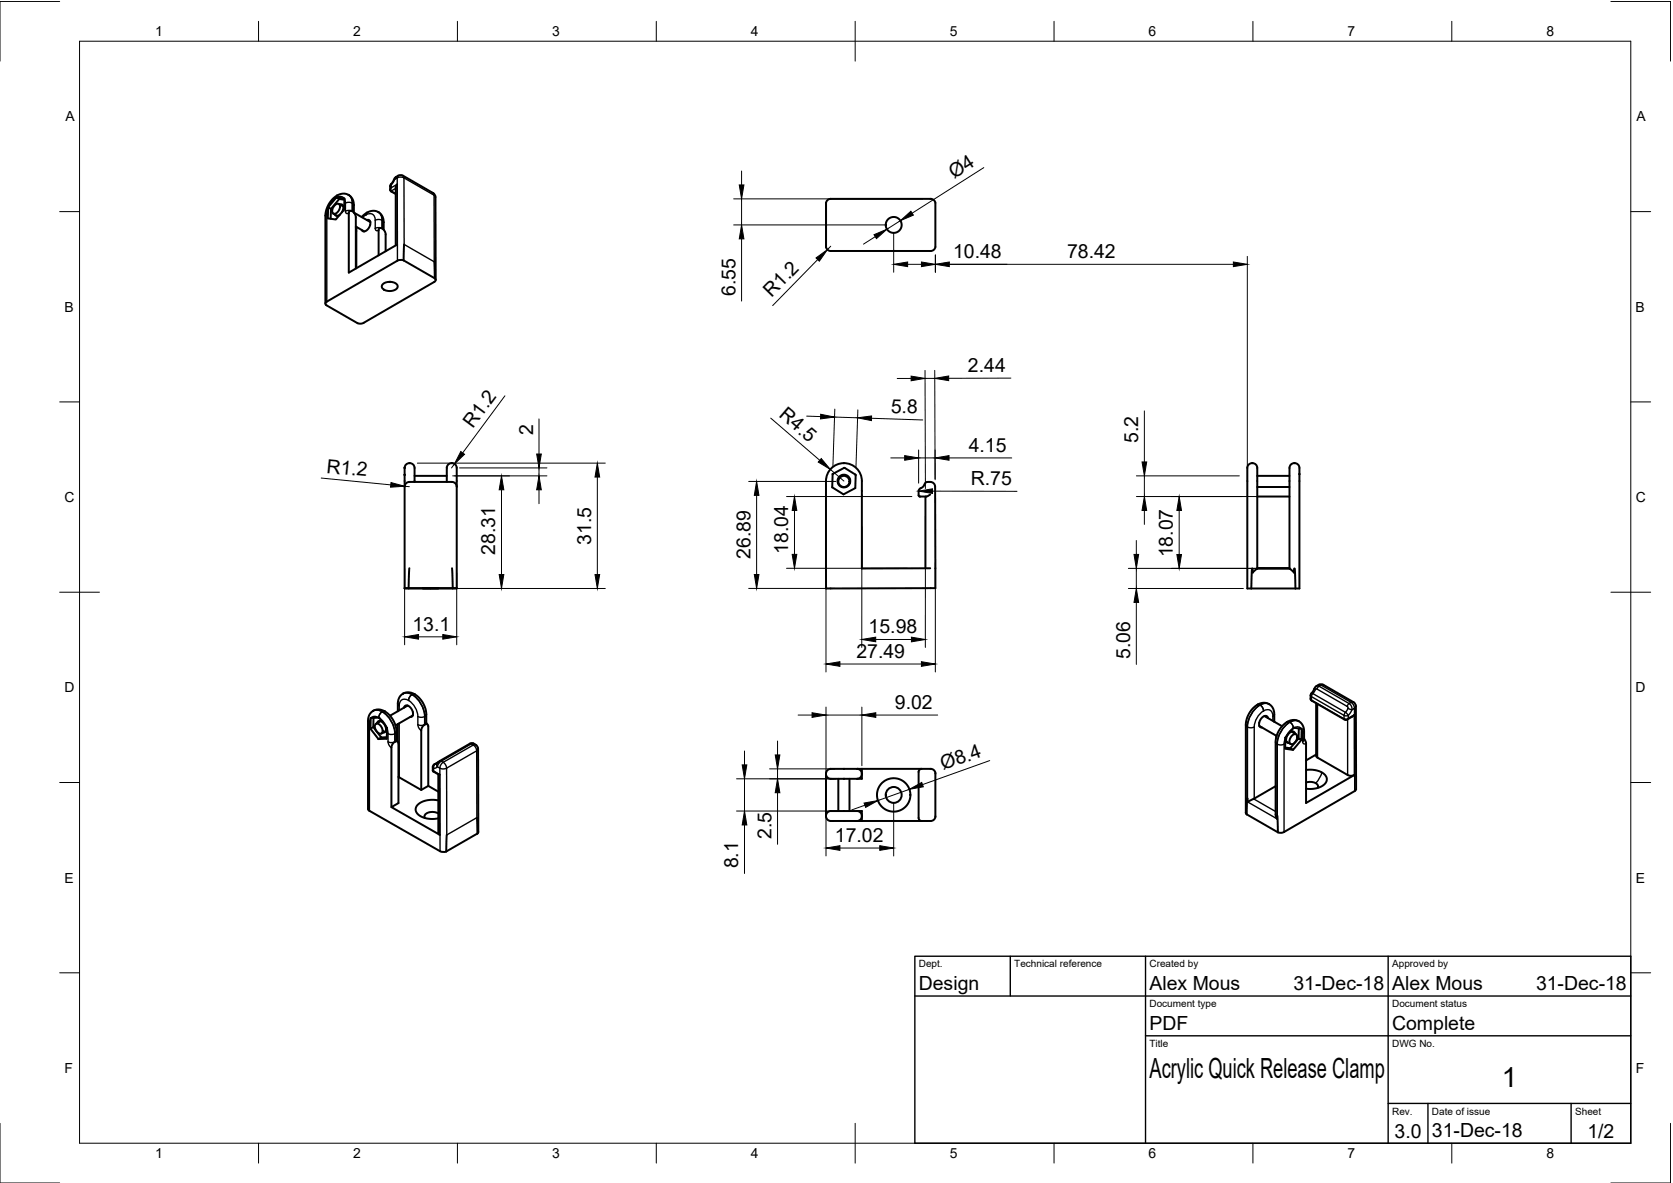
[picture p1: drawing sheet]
<svg xmlns="http://www.w3.org/2000/svg" width="420mm" height="297mm" viewBox="0 0 420 297" stroke-linecap="round" stroke-linejoin="round" font-family="sans-serif">
<!-- layer: Visible -->
<g fill="none" stroke="#000" stroke-width=".5">
<path d="M83.1 52.5l-.1 2.4M83.7 53.6l1 .6M84.1 53.8l.5 .4 .8-.3M84.1 51.5a.72 .72 0 0 1 1.2 0 1.72 1.72 0 0 1-1.6 2.1 1.58 1.58 0 0 1 .4-2.1zM84.5 49.6l2 .2-.1 2.8-2.1 2.5-2-.3 .1-2.8 .7 .5M84.5 49.6l-2.1 2.4M84.5 49.6l.7 .4M85.1 51.2l1.1 .7M85.2 50l-2.1 2.5M85.2 50l1.3 .2M85.3 51.3h.6l.3 .4v.9l-.3 .7M87.6 53.5v15l12.1-7.1"/>
<path d="M88.4 53h-.6l-.2 .5M88.5 53.1l.7 .8 .2 .6v12.9M88.9 53.4v-2.2l-.4-1.2-.8-.9-1.1-.5-1.4 .2-1.3 .8-1.2 1.4-.7 1.6-.3 1.5v22.1M88.9 53.4l4.1 2.4M89.4 56.9l2.1 1.2M89.5 56.9l-.1 .4M92.1 55.2h.6l.3 .4v.6l-.2 .8-.5 .6-.6 .5h-.5l-.4-.4M92.1 53.4l-1.3 1.1M92.2 53.4l.9-.4 .9-.1 .8 .2 .8 .6 .7 1.4 .1 2.6M92.2 53.4h-.1M95.9 57.3h-.6l-.2 .5v6.3M96 57.4l.5 .5 .3 .6 .1 4.6"/>
<path d="M99.4 48.7l-1.3-.8-.1-1.3 1.2-2 1.4-.6 .6 .1 7.6 4.4 .4 .4 .2 .6v20.8M99.7 46.3l-.3 .8v14.5M207.4 51.2v.1M207.5 50.9l.3-.7 .8-.3 25.5 .1 .5 .3 .3 .6v11.1l-.5 .8-.7 .2h-25.1l-.8-.3-.3-.7M207.5 50.9l-.1 .2M207.5 50.9v11.1M96.2 71.3l1.1-.5h1.3l1 .5 .3 .8-.4 .5-.6 .3-1.7 .1-.7-.3-.5-.4-.1-.5zM98 70.8h-.3M99.8 65.5l-17.7 10.2-.3 .4v.3l8 4.7 1.2 .1 18.1-10.4 .3-.5-.2-.4M101.4 65.4l7.8 4.5M101.4 65.4l-.8-.1-.8 .2M101.5 61.4l-.1 4"/>
<path d="M109.1 65.7l.1 4.2M207.4 61.8l.1 .2M207.4 61.6v.1M101.6 117.5v30.2M101.6 117.5a1.26 1.26 0 0 1 1.4-1.1 1.26 1.26 0 0 1 1.1 1.4v3.2M101.6 117.4v.1M104.1 119.5h8.1M209.1 119l3-1.6 2.7 1.8v3.4l-3 1.5-2.8-1.7zM211.9 116.3h.1M211.9 116.3a4.5 4.5 0 0 0-4.5 4.5l.1 27 27.4-.1-.1-25.5a1.49 1.49 0 0 0-1-1.2 1.49 1.49 0 0 0-1.6 .5l-.4 .7-.9 .6a2.09 2.09 0 0 0-.2 1.7l.3 .2h1.7l.9-.5M212 116.3a4.5 4.5 0 0 1 4.5 4.5v21.9h17.1M315.7 119.5h8.1"/>
<path d="M326.3 119.1v28.7h-1M326.3 119v-1.3a1.25 1.25 0 0 0-1.2-1.4 1.25 1.25 0 0 0-1.3 1.3v25.2M326.3 119v.1M101.6 122.2a1.2 1.2 0 0 1 1.2-1.2h10.7a1.2 1.2 0 0 1 1.2 1.2M112.2 121v-3.3a1.25 1.25 0 0 1 1.2-1.4 1.25 1.25 0 0 1 1.3 1.3v30.2l-13.1-.1M232.4 124.7v18M315.7 124.7h8.1M315.7 122.3h8.1M102.6 147.7h11.1M102.6 147.7h-1M102.8 142.7l-.2 5M106.2 147.7h4z"/>
<path d="M113.5 142.7l.2 5M113.7 147.7h1M314.3 147.8h11M314.4 142.8l-.1 5M315.7 142.8l-1.1 1v-1M315.7 142.8h.1M315.7 142.8v-25.1a1.25 1.25 0 0 0-1.1-1.4 1.25 1.25 0 0 0-1.3 1.3v30.2h1M315.7 142.7h8.1zM323.9 142.8h.1M323.9 142.8l1.1 1v-1M325.1 142.8l.2 5M96.6 178.6l-1.3-.4-1.3 .1-1 .8-.5 1.3v22.9l18 10.4 .8 .2 .8-.1"/>
<path d="M96.6 178.6h.1M96.6 178.6l1.5 1.2 1 1.7 .4 1.5 .1 2.7 .2 .5M101.5 177.7l.2-.4 .3-.2 .9 .4 .7 1.1 .1 1M102.4 177.2l-4.5 2.5M103.7 179.7l-4.4 2.4M103.7 179.6l-.3 .4h-.4M104.1 174.3l-.9-.4-.9-.1-.9 .2-.7 .6-.7 1.4-.1 2.6M104.1 174.3h.1M104.1 174.3l1.4 1.2 1.1 1.8 .4 1.4 .1 2.7 .2 .5M315.8 176.9l-1 .8-.9 1.2-.7 1.3-.3 1.4v22.5l.2 .4M315.8 176.9l.9-.4h1l.8 .2 .7 .5 .8 1.4v2.6M315.8 176.9h.1"/>
<path d="M317.5 179.8l4.5 2.5M330.5 176.6l.1 13.4 7.9 4.6 .9 .2 .7-.2-12.1 7v-14.9l-.5-1.2M331.2 172l-.9 .5-1.1 1.7-.1 1.3 .2 .4 8.5 4.8h.5l1.8-1.2M331.2 172l.6-.2 .6 .2 7.5 4.3 .5 .4 .1 .6M340.5 177.3v21l-18 10.6-.7 .2-.9-.1M93 183l.1-2.7 2.1-.1 2 2.6-.1 2.7-2.1 .1M93.7 182.6l-.7 .4 2 2.6M93.8 180.3l-.1 2.3 2 2.6 1.4-.1M94.4 181.7a1.61 1.61 0 0 1 1.4 2.5 1.61 1.61 0 0 1-1.4-2.5zM95.6 181.1l-1.2 .6M95.7 185.2l-.7 .4M96.1 181.4l-.9-.4-.5 .6"/>
<path d="M96.7 182.1l.2 .6v.8l-.3 .4h-.4M96.9 183.6l-1.1 .6M99.1 186.3l-.6 .8-.2 .6v15M99.2 186.2h.6l.3 .5v14.9l-1.8 1.1 12.1 6.9-.3-.5v-14.7M99.9 181.8v4.4M100.1 195l5.7 3.4 1.8-1.1 2.5 1.5M106.6 182l-.6 .7-.2 .7v15M106.7 181.9h.6l.3 .5v14.9M109.7 191.8l.7-.7 7.6-4.4 .8-.1a1.84 1.84 0 0 1 1.3 1.4v20.9l-.2 .4M110.1 191.3l-1.2 .8-.2 1.4 1.4 1h.3M207.4 194.4v10.4M210.5 195.6v8"/>
<path d="M211.9 193.1h-3.1a1.25 1.25 0 0 0-1.4 1.1 1.25 1.25 0 0 0 1.3 1.4h3.2M211.9 195.6h.1M211.9 193.1h.1M212 193.1h3.3M212 195.6h3.3M213.3 195.6v8M215.3 193.1h1.2M215.3 193.1a1.2 1.2 0 0 1 1.2 1.2M216.5 193.1h17.1a1.04 1.04 0 0 1 1.3 1v11a1.19 1.19 0 0 1-1.3 1h-2.2M216.5 194.3v.1M216.5 193.1v1.2M216.5 194.4v1.2h-1.2"/>
<path d="M216.5 194.4a1.2 1.2 0 0 1-1.2 1.2M231.4 193.1a.75 .75 0 0 0-.7 .7v11.6a.75 .75 0 0 0 .7 .7M316.3 182.3l.2 .3 .4 .1M316.3 182.3l4.3 2.5M318.4 180.3l-.2-.4-.3-.2-.9 .4-.7 1.1v1.1M320 181.2h.1M320.4 197.4l-7 4-.1-.9M320.5 184.7v.4M322.7 187.7l1.3 .2M323.1 186.2l1 .6M323.3 181.3l-1 .7-.9 1.2-.7 1.3-.3 1.4v18.6l.3 1.1v-.8M323.3 181.2l.9-.3 .9-.1 .9 .2 .8 .5 .6 1.4 .1 2.8"/>
<path d="M323.3 181.2v.1M323.3 184.6l-.3 1.3 .2 .5 .5 .2M323.8 184l.9-.3 .5 .5M324 187.9l2.1-2.5 .7 .4 .1-2.8-2-.3-2.1 2.5-.1 2.8 2 .3M324.3 183.7l1.2 .7M324.5 184.7a.72 .72 0 0 1 1.2-.1 1.72 1.72 0 0 1-1.6 2.2 1.58 1.58 0 0 1 .4-2.1zM326.2 182.9l-.1 2.5M326.8 185.8l-2.1 2.5-.7-.4M328 193.3h1.9l1.7 .5 1.2 .8 .4 1-.4 1.1-1.2 .9-1.7 .5-1.9-.1M328 196.5a2.47 2.47 0 0 1 3 .8l-.1 .5M330.5 189.5l-2.5 1.4M110.1 201l-2-.2-2 .5-1.3 .9-.4 1 .4 1.1 1.3 .9 2 .4 2-.1"/>
<path d="M110.1 204.3a2.68 2.68 0 0 0-3.5 .5l.1 .6M112.2 209.6l-.1 4.2M119.8 205.3l.1 4M119.9 209.3l-7.8 4.5M209.1 206.1h.1M209.2 206.1h2.7M211.9 203.6h-3.1a1.25 1.25 0 0 0-1.4 1.2 1.25 1.25 0 0 0 1.3 1.3h.4M211.9 206.1h.1M211.9 203.6h.1M212 203.6h3.3M212 206.1h.1M212.1 206.1h2.7"/>
<path d="M214.9 206.1h.1M214.9 206.1h.4M215.3 203.6h1.2v1.2M215.3 206.1h1.2M215.3 203.6a1.2 1.2 0 0 1 1.2 1.2M216.5 204.8v.1M216.5 206.1h14.9M216.5 204.9v1.2M216.5 204.9a1.2 1.2 0 0 1-1.2 1.2M313.1 204.5l7.8 4.5M313.2 200.5l-.1 4M320.8 204.8l.1 4.2"/>
<circle cx="224.4" cy="56.5" r="2"/>
<circle cx="211.9" cy="120.9" r="1.4"/>
<circle cx="211.9" cy="120.8" r="1.6"/>
<circle cx="224.4" cy="199.6" r="4.2"/>
<circle cx="224.4" cy="199.6" r="2"/>
</g>
<!-- layer: Visible Narrow -->
<g fill="none" stroke="#000" stroke-width=".35">
<path d="M82.1 53.7v22M82.1 53.7l-.4 .5M82.4 52.1l-.3 1.6M84.4 49.6l-1.1 1-.9 1.4M84.4 49.6v.1M84.4 49.6h.1M84.6 49.6a1.42 1.42 0 0 1 1.8 .2M84.7 49.1l-.3 .5M86.5 49.9l.3 1.1M86.7 51v2M86.7 53l.3 .6 .6-.1M86.8 53l1-.2 .6 .2"/>
<path d="M87.5 48.9a2.18 2.18 0 0 1 .9 2.1l-.6-.2-1 .2M87.6 49a2.18 2.18 0 0 1 .9 2M88.5 51l-.1 2M88.5 53.1h.1M88.5 51l.4 .5M89.6 58l-.2 .1M89.6 58v9.3M89.7 57.1l-.1 .9M91.9 54l-.9 .6M91.9 54h.1M91.9 54a1.43 1.43 0 0 1 1.7-.2 1.43 1.43 0 0 1 .6 1.5M92.2 53.4l-.3 .6"/>
<path d="M94.2 55.3v2M94.2 57.3l.3 .6 .6-.1M94.2 57.3l1.1-.2 .6 .2M94.2 55.3l1.1-.2 .6 .2M95 53.2a2.18 2.18 0 0 1 .9 2.1M95.1 53.3a2.18 2.18 0 0 1 .9 2M95.9 55.3h.1M95.9 55.3v2M96 55.3l-.1 2M96 55.3l.4 .5M96 57.4h.1M98 47.8l.4 .3"/>
<path d="M98.2 46.2v.3M98.2 46.5v.7l1.5-.9v15.1M98.2 46.5l-.2 .3M98.4 48.1l1 .5M98.4 48.1h-.1M99.1 45l.7-.3v20.8M99.1 45l-.9 1.5M99.1 45l-.2 .1M99.4 47.3l-1.1 .6-.1-.7-.2 .4M99.5 44.4l-.4 .6M100 44.1l-.2 .6 .6-.2 1.1 .2M101.2 44.1l.3 .6"/>
<path d="M101.5 44.7v16.7l7.6 4.3-.1-16.7M101.5 44.7l7.5 4.3M108.8 48.5l.2 .5M109 49l.4 .5M93.7 178.5a2.17 2.17 0 0 1 2.3 .2l-.5 .5-.4 1M93.8 178.5a2.17 2.17 0 0 1 2.2 .2M96 178.7h.1M96 178.7l.6-.1-.6 .1M96 178.7a7 7 0 0 1 3.2 5.5M99.9 176.7l.4 .5M100.3 177.2v1.2M101.2 174.2a2.17 2.17 0 0 1 2.2 .2"/>
<path d="M101.3 174.1a2.17 2.17 0 0 1 2.2 .3M102.3 177.1l-.8 .5M102.6 175.9h.1M102.6 175.9a1.43 1.43 0 0 0-1.7-.2 1.43 1.43 0 0 0-.6 1.5M102.6 175.9a5.1 5.1 0 0 1 2.3 4M103.4 174.4h.1M103.4 174.4l-.6 .8-.2 .7M103.5 174.4l-.7 .8-.2 .7M103.5 174.4a7 7 0 0 1 3.1 5.5M103.5 174.4h-.1M103.5 174.4h.1M103.5 174.4a7 7 0 0 1 3.2 5.5"/>
<path d="M104.1 174.3l-.6 .1M104.9 179.9v2.1M104.9 179.9l1.1 .2 .6-.2M106.6 179.9v2.1M106.7 179.9h-.1M106.7 179.9v2M107.1 179.4l-.4 .5M316.4 177h.1M316.4 177a7 7 0 0 0-3.2 5.5M316.4 177l-.6-.1 .6 .1M316.5 177a7 7 0 0 0-3.2 5.5M316.5 177h.1"/>
<path d="M316.5 177l.7 .8 .1 .7M317.3 178.5a5.1 5.1 0 0 0-2.3 4M317.3 178.5h.1M317.3 178.5a1.43 1.43 0 0 1 1.7-.2 1.43 1.43 0 0 1 .7 1.6M317.7 179.8l.7 .4M318.7 176.8a2.17 2.17 0 0 0-2.3 .2M318.7 176.8a2.17 2.17 0 0 0-2.2 .2M319.7 179.9v1.1M320 179.4l-.3 .5M329.1 175.5l.1 .1M329.1 174.6l.3 .3M329.2 175.6l.2 .2"/>
<path d="M329.2 175.6h.1M329.4 174.1h.3M329.4 174.9l8.1 4.7M329.4 175.8l8.1 4.7M329.4 174.9v.9M329.4 175.8v.1M329.7 174.1l8.2 4.8M329.7 174.1l-.3 .8M330.1 172.9l.2 .2M330.3 173.1l.4-.1 7.6 4.4M330.3 173.1l-.6 1M330.6 172.3h.7"/>
<path d="M330.9 176.8v13.4M331.2 172h.6M331.3 172.3l7.5 4.4M331.3 172.3l-.5 .7M331.8 172l7.5 4.4-.5 .3M331.8 172l-.5 .3M332.4 172h-.6M337.5 179.6v.9M337.5 179.6l.6 .2 .5-.2M337.9 178.9l-.4 .7M337.9 178.9l.7 .7M338.3 177.4l.2 .5"/>
<path d="M338.5 177.9l1 .3M338.5 177.9l-.6 1M338.6 179.6v.7l1.5-.8v15.1M338.8 176.7l.6 .6 .1 .9M338.8 176.7l-.5 .7M339.5 178.2l-.9 1.4M339.5 178.2l.7-.4v20.8M339.9 176.3l-.6 .1 .7 .8 .2 .6 .3-.5M92.4 181l.4 .5M92.8 181.5v22.1M93.1 180.3l-.3 1.2M95.1 180.2h.1"/>
<path d="M95.1 180.2a1.51 1.51 0 0 0-1.9 .1M95.1 180.2l.2-.7 .7-.8a7 7 0 0 1 3.1 5.5l-.6 .2-1-.2M95.3 180.3l1.1 1 .8 1.4M95.5 181l-.8 .5M97.2 182.9l.3 1.3M97.5 184.2v2.1M97.5 186.3l.1 .6 .7 .8M97.5 186.3l.6 .2 1-.2M99.2 184.2l-.1 2.1M99.2 186.2l-.1 .1M99.2 184.2v2M99.6 185.7l-.4 .5"/>
<path d="M99.6 183.7l-.4 .5M100.1 195.1h.1M100.3 181.6v13.6M104.9 182l.2 .6 .7 .8M104.9 182l1.1 .1 .6-.1M106.7 181.9l-.1 .1M107.1 181.4l-.4 .5M108.7 193.4l1.7 1.1v15.1M108.7 192.6l.2 .3M108.9 192.9v.8M109.2 191.9l-.3 .4v.6M109.2 191.9h-.1"/>
<path d="M109.7 191.8l-.5 .1M109.7 191.8l.1 .7M109.8 192.5l-.4 .3-.5 .1M109.8 192.5l.7 .4M110 191.5l-.8 .4M110.4 191.1h.4M110.5 192.9v20.8M110.8 191.1l-.6 .6-.4 .8M110.8 191.1l.5 .3M111.3 191.4l-.7 .8-.1 .7M111.3 191.4l.7 .8 .2 .7M112.2 192.9l-.7 .2-1-.2"/>
<path d="M118.9 187.1l-.5-.3-7.6 4.3M118.9 187.1l-7.6 4.3M118.9 187.1l.7 .8 .1 .6M118.9 186.7h-.9M119.5 187l-.6 .1M119.7 188.5l.1 16.8-7.6 4.3v-16.7M119.7 188.5l-7.5 4.4M120.1 188l-.4 .5M312.9 182l.3 .5M313.2 182.5h.1M313.2 182.5l.1 18v-18M313.3 182.5l1 .2 .7-.2"/>
<path d="M315 182.5v18M320.4 186.3l.3 .5M320.7 186.8l.1 18zM322.5 186.9v22M322.8 185.3l-.3 1.6M323.3 181.2l.6 .1M323.9 181.3h.1M323.9 181.3l.1 .1M323.9 181.3a7 7 0 0 0-3.2 5.5M324 181.4l.6 .7 .2 .7M324 181.4a7 7 0 0 0-3.2 5.5l1 .2 .7-.2M324 181.3v.1"/>
<path d="M324 181.3l.7 .8 .1 .7M324.4 183.7l.8 .4M324.8 182.8l-1.1 1-.8 1.4M324.8 182.8h.1M325 182.7a1.42 1.42 0 0 1 1.9 .3M326.2 181.1a2.17 2.17 0 0 0-2.3 .2M326.2 181.1a2.17 2.17 0 0 0-2.2 .2M326.9 183.1l.3 1.1M327.2 184.2v2M327.2 186.2l.2 .6 .6-.1M327.5 185.7l-.3 .5M327.5 183.7l-.3 .5"/>
<path d="M332 194l-.6 1.4-1 1.3M337.5 180.5l.1 .1M337.5 180.5l.4 .1M337.9 180.6l.7-.3-.3 .4M337.9 180.6l.1 .2M338.4 180.6v14M313.4 201.4l7.3 4.2M314.8 200.6l5.6 3.2"/>
</g>
<!-- layer: Border -->
<g fill="none" stroke="#000" stroke-width=".25">
<path d="M15 .4h-15v14.9M20 10.3h389.6v276.8h-389.6zM64.9 5.4v4.9M114.9 5.4v4.9M164.8 5.4v4.9M214.8 5.4v9.9M264.7 5.4v4.9M314.7 5.4v4.9M364.6 5.4v4.9M404.6 .4h14.9v14.9M15 53.1h5M409.6 53.1h5"/>
<path d="M15 100.9h5M409.6 100.9h5M15 148.7h10M404.6 148.7h10M15 196.5h5M409.6 196.5h5M15 244.3h5M409.6 244.3h5M0 282.1v14.9h15M64.9 287.1v4.9M114.9 287.1v4.9M164.8 287.1v4.9"/>
<path d="M214.8 282.1v9.9M264.7 287.1v4.9M314.7 287.1v4.9M364.6 287.1v4.9M419.5 282.1v14.9h-14.9"/>
</g>
<!-- layer: TitleBlock -->
<path d="M229.8 240.1h179.8v47h-179.8zM229.8 250.1h179.8M253.7 240.1v10M287.7 240.1v47M348.6 240.1v47M287.7 260.1h121.9M348.6 277.1h61M358.6 277.1v10M394.6 277.1v10" fill="none" stroke="#000" stroke-width=".35"/>
<!-- layer: Dimensions -->
<g fill="none" stroke="#000" stroke-width=".25">
<path d="M184.2 49.9h47.5M184.2 56.5h38.2M186.2 42.9v3.5M186.2 49.9v6.6M186.2 60v15.6M219.8 59.4l-2.9 1.9M224.4 58.5v9.9M226.1 55.4l-3.3 2.1M247.1 42.1l-18 11.4M205.4 65.2l-11.4 11.5M208.6 61.8l-.8 .9M227.9 66.4h3.5"/>
<path d="M234.9 64v4.4M234.9 66.4h74.9M313.3 64.4v53.1M126.8 99.4l-10.6 14.3M228.8 95h-3.5M232.3 93l.1 29.7M234.8 93v27.2M234.8 95h-2.5M253.9 94.9l-15.6 .1M104.8 116.3h47.2M113.7 119.5h23.7M114.1 116.5l-.7 1"/>
<path d="M115.4 117.5h22M135.4 105.2v8.8M135.4 117.5v2M150 119.8v24.5M193.6 105l12.3 10.6M202.6 104.5l3.5 .1M208.5 117.9l3.4 2.9M209.6 104.7l5.8 .2M209.7 102.7l-.5 14.4M215.4 102.9l-.4 14.4M218.9 105l12.8 .5M223.7 115h3.5"/>
<path d="M230.7 113v8.3M230.7 115h4.1M234.8 113v7.5M238.3 115h15.8M285.4 119.5h25.9M287.4 103.2v12.8M287.4 119.5v5.2M80.7 120l17.4 1.7M101.6 122.1l1.2 .1M125.9 123v21.3M135.4 123v3.5M188 120.9h21.9"/>
<path d="M190 124.4v19.9M197.5 124.7h31.5M199.5 128.2v11M216.4 132.2v30.4M232.4 129.6v33M234.2 123.3l21.2 .1M285.4 135.7v3.5M285.4 124.7h30.5M287.4 128.2v3.5M296.1 128.2v11M101.6 142.9v19M105.1 159.9h6.1"/>
<path d="M113.5 147.8h38.5M114.7 143.7v18.2M188 147.7h21.7M197.5 142.7h30.4M207.4 142v26.7M234.9 141.3v27.4M283.4 147.8h28.9M283.4 142.7h34.4M285.4 142.7v5.1M285.4 151.3v15.5M200.4 179.5h3.5M207.4 177.5v22.2"/>
<path d="M207.4 179.5h9.1M210.9 166.7h20.5M216.5 177.5v14.8M219.9 160.6h9M219.9 179.5h15.6M185 195.6h24.9M187 188.6v3.5M187 195.6v8M193.3 193.1h16.4M195.3 186.1v3.5M195.3 193.1v2.5M195.3 199v13"/>
<path d="M228.4 198.2l-7.9 2.8M248.6 191l-16.9 6M185 203.6h25.2M187 207.1v12.2M207.4 202.2v12.7M210.9 212.9h10M217.2 202.2l-3.3 1.2M224.4 201.6v13.3"/>
</g>
<g fill="#000" stroke="#000" stroke-width=".25">
<path d="M185.7 46.4h1.1l-.6 3.5zM186.2 56.5l.6 3.5h-1.1zM219.5 58.9l3.3-1.4-2.7 2.4zM226.1 55.4l2.7-2.4 .6 1zM204.9 64.8l2.9-2.1-2 2.9zM224.4 66.4l3.5-.6v1.1zM231.4 65.8l3.5 .6-3.5 .5zM234.9 66.4l3.5-.6v1.1zM309.8 65.8l3.5 .6-3.5 .5zM228.8 94.4l3.5 .6-3.5 .6zM234.8 95l3.5-.6v1.2zM115.7 113.4l1 .7-2.6 2.4z"/>
<path d="M134.8 114h1.1l-.5 3.5zM150 116.3l.6 3.5h-1.2zM206.1 104l3.5 .7-3.5 .5zM206.3 115.1l2.2 2.8-3-1.9zM215.4 104.9l3.5-.5v1.2zM227.2 114.4l3.5 .6-3.5 .6zM234.8 115l3.5-.6v1.2zM286.8 116h1.2l-.6 3.5zM98.2 121.2l3.4 .9-3.5 .2zM125.9 119.5l.6 3.5h-1.1zM135.4 119.5l.5 3.5h-1.1zM190 120.9l.6 3.5h-1.2z"/>
<path d="M199.5 124.7l.6 3.5h-1.2zM198.9 139.2h1.2l-.6 3.5zM230.7 123.3l3.5-.6v1.2zM284.8 139.2h1.2l-.6 3.5zM287.4 124.7l.6 3.5h-1.2zM296.1 124.7l.6 3.5h-1.1zM295.6 139.2h1.1l-.6 3.5zM101.6 159.9l3.5-.6v1.2zM111.2 159.3l3.5 .6-3.5 .6zM125.4 144.3h1.1l-.6 3.5zM149.4 144.3h1.2l-.6 3.5zM189.4 144.3h1.2l-.6 3.4z"/>
<path d="M216.4 160.6l3.5-.6v1.1zM228.9 160l3.5 .6-3.5 .6zM285.4 147.8l.6 3.5h-1.2zM203.9 179l3.5 .5-3.5 .6zM207.4 166.7l3.5-.6v1.2zM216.5 179.5l3.4-.5v1.1zM231.4 166.1l3.5 .6-3.5 .6zM186.4 192.1h1.2l-.6 3.5zM194.7 189.6h1.2l-.6 3.5zM195.3 195.6l.6 3.4h-1.2zM228.4 198.2l3.1-1.7 .4 1.1zM187 203.6l.6 3.5h-1.2z"/>
<path d="M207.4 212.9l3.5-.6v1.2zM217 201.6l3.5-.6-3.1 1.7zM220.9 212.3l3.5 .6-3.5 .6z"/>
</g>
<g font-size="7">
<text x="288.7" y="270.6">Acrylic Quick Release Clamp</text>
<text x="377.1" y="273">1</text>
</g>
<g font-size="4.9">
<text x="239.6" y="44.9" transform="rotate(-32 239.6 44.9)">Ø4</text>
<text x="239.4" y="64.8">10.48</text>
<text x="268" y="64.8">78.42</text>
<text x="184.7" y="74.3" transform="rotate(-90 184.7 74.3)">6.55</text>
<text x="193.8" y="74.9" transform="rotate(-46 193.8 74.9)">R1.2</text>
<text x="243.1" y="93.5">2.44</text>
<text x="118.7" y="107.8" transform="rotate(-53 118.7 107.8)">R1.2</text>
<text x="195.4" y="104.5" transform="rotate(41 195.4 104.5)">R4.5</text>
<text x="223.7" y="103.6" transform="rotate(2 223.7 103.6)">5.8</text>
<text x="133.9" y="109.1" transform="rotate(-90 133.9 109.1)">2</text>
<text x="243.3" y="113.4">4.15</text>
<text x="285.8" y="111.2" transform="rotate(-90 285.8 111.2)">5.2</text>
<text x="81.9" y="118.6" transform="rotate(6 81.9 118.6)">R1.2</text>
<text x="243.8" y="121.8">R.75</text>
<text x="148.5" y="136.8" transform="rotate(-90 148.5 136.8)">31.5</text>
<text x="124.4" y="139.4" transform="rotate(-90 124.4 139.4)">28.31</text>
<text x="188.5" y="140.4" transform="rotate(-90 188.5 140.4)">26.89</text>
<text x="198" y="139.1" transform="rotate(-90 198 139.1)">18.04</text>
<text x="294.6" y="140" transform="rotate(-90 294.6 140)">18.07</text>
<text x="103.6" y="158.3">13.1</text>
<text x="218.2" y="159">15.98</text>
<text x="215.1" y="165.2">27.49</text>
<text x="283.8" y="165.5" transform="rotate(-90 283.8 165.5)">5.06</text>
<text x="224.7" y="178">9.02</text>
<text x="236.9" y="193.4" transform="rotate(-20 236.9 193.4)">Ø8.4</text>
<text x="193.7" y="210.6" transform="rotate(-90 193.7 210.6)">2.5</text>
<text x="209.7" y="211.4">17.02</text>
<text x="185.4" y="218" transform="rotate(-90 185.4 218)">8.1</text>
<text x="230.7" y="248.6">Design</text>
<text x="288.7" y="248.6">Alex Mous</text>
<text x="324.8" y="248.6">31-Dec-18</text>
<text x="349.6" y="248.6">Alex Mous</text>
<text x="385.8" y="248.6">31-Dec-18</text>
<text x="288.7" y="258.6">PDF</text>
<text x="349.6" y="258.6">Complete</text>
<text x="350.2" y="285.7">3.0</text>
<text x="359.6" y="285.6">31-Dec-18</text>
<text x="398.7" y="285.7">1/2</text>
</g>
<g font-size="3.5">
<text x="38.9" y="9.1">1</text>
<text x="88.7" y="9.1">2</text>
<text x="138.7" y="9.1">3</text>
<text x="188.5" y="9.1">4</text>
<text x="238.6" y="9.1">5</text>
<text x="288.4" y="9.1">6</text>
<text x="338.4" y="9.1">7</text>
<text x="388.4" y="9.1">8</text>
<text x="16.4" y="30.5">A</text>
<text x="411" y="30.5">A</text>
<text x="16.2" y="78.3">B</text>
<text x="410.7" y="78.3">B</text>
<text x="16.2" y="126.1">C</text>
<text x="410.8" y="126.1">C</text>
<text x="16.2" y="173.8">D</text>
<text x="410.7" y="173.8">D</text>
<text x="16.2" y="221.6">E</text>
<text x="410.8" y="221.6">E</text>
<text x="16.2" y="269.4">F</text>
<text x="410.8" y="269.4">F</text>
<text x="38.9" y="290.8">1</text>
<text x="88.7" y="290.8">2</text>
<text x="138.7" y="290.8">3</text>
<text x="188.5" y="290.8">4</text>
<text x="238.6" y="290.8">5</text>
<text x="288.4" y="290.8">6</text>
<text x="338.4" y="290.8">7</text>
<text x="388.4" y="290.8">8</text>
</g>
<g font-size="2.5">
<text x="230.7" y="242.9">Dept.</text>
<text x="254.7" y="242.9">Technical reference</text>
<text x="288.7" y="242.9">Created by</text>
<text x="349.6" y="242.9">Approved by</text>
<text x="288.7" y="252.9">Document type</text>
<text x="349.6" y="252.9">Document status</text>
<text x="288.7" y="262.9">Title</text>
<text x="349.6" y="262.9">DWG No.</text>
<text x="349.6" y="279.9">Rev.</text>
<text x="359.6" y="279.9">Date of issue</text>
<text x="395.6" y="279.9">Sheet</text>
</g>
</svg>
